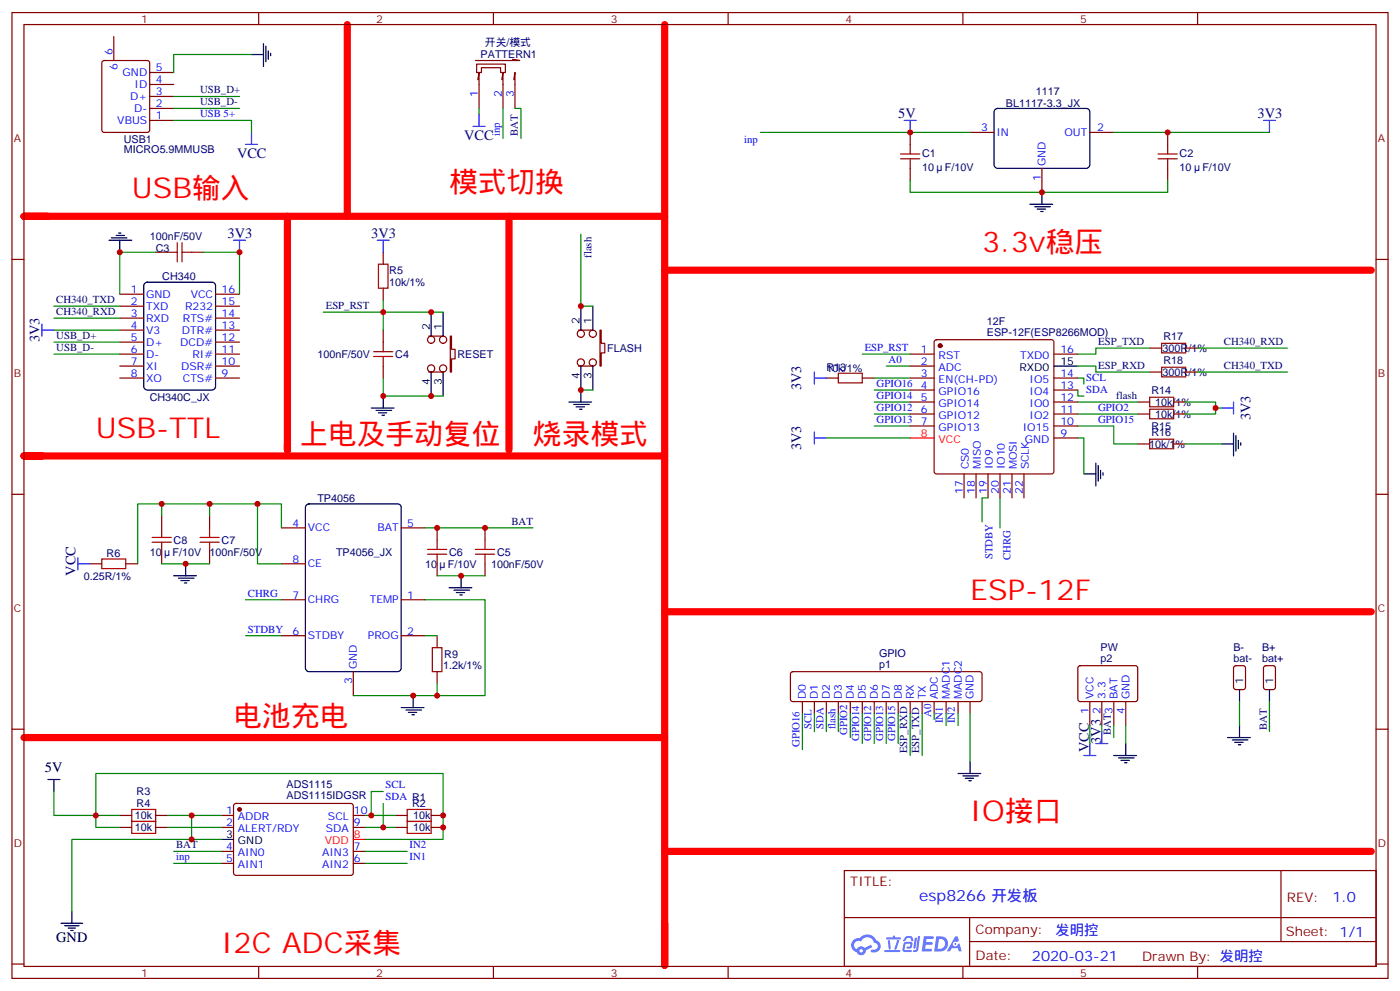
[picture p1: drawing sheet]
<svg xmlns="http://www.w3.org/2000/svg" width="412mm" height="292mm" viewBox="0 0 412 292" stroke-linecap="round" stroke-linejoin="round" font-family="sans-serif">
<path d="M102.3 7.2v56.5M195.8 7.2v277v-12.4M14.1 63.7h-7h188.7M84.7 63.7v68.8v-1.8M149.9 63.7v68.8M195.8 79.6h208.1M12.3 134.2h-5.2h188.7M195.8 180.1h208.1M7.1 217.1h188.7M195.8 250.6h208.1" fill="none" stroke="#f00" stroke-width="2.1"/>
<g fill="none" stroke="#870000" stroke-width=".35">
<path d="M3.5 3.7h405.4v284.3h-405.4zM7.1 7.2h398.2v277.3h-398.2zM76.2 3.7v3.5M145.3 3.7v3.5M214.5 3.7v3.5M283.6 3.7v3.5M352.8 3.7v3.5M3.5 76.4h3.6M405.3 76.4h3.6M3.5 145.5h3.6M405.3 145.5h3.6M3.5 214.7h3.6"/>
<path d="M405.3 214.7h3.6M248.7 256.3h156.6v28.2h-156.6zM377.3 256.3v20.9M248.7 270.1h156.5M285.6 277.2h119.6M285.6 270.1v14.2M3.5 283.8h3.6M76.2 284.5v3.5M145.3 284.5v3.5M214.5 284.5v3.5M283.6 284.5v3.5M352.8 284.5v3.5"/>
<path d="M405.3 283.8h3.6"/>
</g>
<g fill="#5487ff">
<path d="M272.1 275.6h2.6l.3 .2-.1 .6h-2l-.1 1h1.6l.4 .4-.4 .3h-1.7l-.2 1.2 1.8 .1 .3 .3-.2 .4h-2.9z"/>
<path d="M281.4 275.7h.7l.4 1.3-.7 .3a.74 .74 0 0 0-1.1 .3 .74 .74 0 0 0 .5 1.1 .74 .74 0 0 0 .9-.7l.5-.3 .7 2.4h-.9l-.2-1h-1.9l-.5 1h-.9z"/>
<path d="M269.5 276.1h.6l-.4 2.9a.31 .31 0 0 1-.3 .3 .31 .31 0 0 1-.3-.3z"/>
<path d="M270.4 275.6h.6l-.5 4a.89 .89 0 0 1-.7 .7 .89 .89 0 0 1-.9-.3l1-.5z"/>
<path d="M266.8 275.8l.6-.2 1.2 .1 .5 1.3-.6 .1-.4-.9-1 .1a.95 .95 0 0 1-1 .8l-.1-.2z"/>
<path d="M266.4 277.5l1.8-.2a1.04 1.04 0 0 1 .6 1.1 1.04 1.04 0 0 1-.8 .9h-.7a.29 .29 0 0 1-.3-.4 .29 .29 0 0 1 .3-.2h.7l.2-.8h-1.4l-.4 1.7 1.9 .1a.29 .29 0 0 1 .3 .3 .29 .29 0 0 1-.3 .3h-2l-.4-.3 .2-2.1z"/>
<path d="M260.5 279.7h4.4a.3 .3 0 0 1 .3 .3 .3 .3 0 0 1-.3 .3h-4.3z"/>
<path d="M264.3 276.8h.6l-.5 1.6a1.02 1.02 0 0 1-.7 1.2l-.2-.3z"/>
<path d="M261.5 276.8h.6l.3 2.4-.3 .3-.3-.2z"/>
<path d="M261.1 276h1.9l.2-.5h.5l-.1 .5h1.5a.29 .29 0 0 1 .3 .3 .29 .29 0 0 1-.3 .3h-3.9z"/>
<path d="M275.8 275.6l-.6 4.5h1.4a2.27 2.27 0 0 0 2.7-2.3 2.27 2.27 0 0 0-2.7-2.2zM276.6 276.4a1.5 1.5 0 0 1 1.8 1.6 1.5 1.5 0 0 1-1.9 1.3h-.3z"/>
<path d="M251.4 276.8a2.09 2.09 0 0 0 1 3.5 1.37 1.37 0 0 0 1.5 .9 1.37 1.37 0 0 0 1.1-1.4l2-1-.5-.7-1.8 1a1.4 1.4 0 0 0-2.3 .4 1.32 1.32 0 0 1-.6-1.9 1.32 1.32 0 0 1 1.9-.4 2.02 2.02 0 0 1 2-1.3 2.02 2.02 0 0 1 1.8 1.6 1.09 1.09 0 0 1 1.1 1.4 1.09 1.09 0 0 1-1.6 .7 .41 .41 0 0 0-.5 .3 .41 .41 0 0 0 .4 .5 1.89 1.89 0 0 0 2.4-1.2 1.89 1.89 0 0 0-1.2-2.4 2.98 2.98 0 0 0-5-.6l-1 .1zM253.2 279.9a.52 .52 0 0 1 1 0 .52 .52 0 0 1-1 0z"/>
<circle cx="281.4" cy="277.9" r=".28"/>
</g>
<g fill="none" stroke="#870000" stroke-width=".35">
<path d="M268.1 39v3.5M285.8 39h7M321 39h7.1M344 39v3.5M268.1 49.6v3.5M306.9 49.6v7M344 49.6v3.5M45.9 74.3h3.5M56.4 74.3h3.6M35.3 86.6h7M35.3 90.1h7M35.3 93.7h7"/>
<path d="M35.3 97.2h7M63.5 86.6h7.1M63.5 90.1h7.1M63.5 93.7h7.1M63.5 97.2h7.1M126.3 99h4.2M35.3 100.7h7M35.3 104.2h7M35.3 107.8h7M35.3 111.3h7M63.5 100.7h7.1M63.5 104.2h7.1"/>
<path d="M63.5 107.8h7.1M63.5 111.3h7.1M126.3 109.5h4.2M69 236.7l.5-.2 34.1 .1 .5 .6-.1 20.1-.6 .4-34.2-.1-.4-.6v-19.8zM35.3 240.1h3.5M35.3 243.6h3.5M45.9 240.1h3.5M45.9 243.6h3.5M65.3 240.1h3.5M65.3 243.6h3.5M65.3 250.6h3.5M65.3 254.2h3.5"/>
<path d="M104.1 240.1h3.5M104.1 243.6h3.5M104.1 250.6h3.5M104.1 254.2h3.5M116.4 240.1h3.5M116.4 243.6h3.5M127 240.1h3.5M127 243.6h3.5"/>
</g>
<circle cx="70.6" cy="238.3" r=".53" fill="#870000" stroke="#870000" stroke-width=".35"/>
<path d="M293 32.4l.9-.5h26.1l.6 .2 .4 .9v15.5l-.2 .6-.8 .5h-26.1l-.7-.3-.4-.8v-15.5zM42.6 83.5l.8-.4h19l.9 .4 .2 .6v29.7l-.5 .8-.6 .2h-19l-.9-.5-.2-.5v-29.7zM65.3 247.1h3.5" fill="none" stroke="#000" stroke-width=".35"/>
<path d="M104.1 247.1h3.5" fill="none" stroke="#f00" stroke-width=".35"/>
<g fill="none" stroke="#a10000" stroke-width=".35">
<path d="M265.3 46.7h5.6M265.3 45.3h5.6M268.1 42.5v2.8M268.1 46.7v2.9M341.1 46.7h5.7M341.1 45.3h5.7M344 42.5v2.8M344 46.7v2.9M49.4 74.3h2.8M52.2 71.4v5.7M53.6 74.3h2.8M53.6 71.4v5.7"/>
<path d="M38.8 238.3h7.1v3.5h-7.1zM119.9 238.3h7.1v3.5h-7.1zM38.8 241.8h7.1v3.6h-7.1zM119.9 241.8h7.1v3.6h-7.1z"/>
</g>
<path d="M132.6 99h.4v3.8h1.1v2.9h-1.1v3.8h-.4z" fill="#f0f0f0" stroke="#870000" stroke-width=".35"/>
<g fill="none" stroke="#870000" stroke-width=".35">
<path d="M112.9 74.3v3.5M112.9 84.8v3.6M112.9 97.2v3.5M170.4 97.2h4.2M112.9 107.8v3.5M170.4 107.8h4.2"/>
<circle cx="127" cy="100" r="1.06"/>
<circle cx="127" cy="108.5" r="1.06"/>
<circle cx="130.5" cy="100" r="1.06"/>
<circle cx="130.5" cy="108.5" r="1.06"/>
</g>
<path d="M127 91.9v7.1M130.5 91.9v7.1M127 109.5v7.1M130.5 109.5v7.1" fill="none" stroke="#000" stroke-width=".35"/>
<path d="M111.5 77.8h2.8v7h-2.8zM110.1 105h5.6M110.1 103.5h5.6M112.9 100.7v2.8M112.9 105v2.8" fill="none" stroke="#a10000" stroke-width=".35"/>
<path d="M176.7 97.2h.4v3.9h1.1v2.8h-1.1v3.9h-.4z" fill="#f0f0f0" stroke="#870000" stroke-width=".35"/>
<g fill="none" stroke="#870000" stroke-width=".35">
<path d="M30.2 18l.5-.2h12.7l.6 .4 .1 20.1-.5 .6-12.9 .1-.7-.5v-20zM33.5 10.8v7M140.4 18.9h8.5v2.4h-1.4v-1.4h-5.7v1.4h-1.4zM151 17.5l2.1 .3h-13M44.1 35.5h7.1M44.1 31.9h7.1M44.1 28.4h7.1M44.1 24.9h7.1M44.1 21.3h7.1M140.8 23.5l.3-2.2v10.6M147.8 23.5l.4-2.2v10.6M151.3 23.5l.4-2.2v10.6"/>
<path d="M243.4 111.3h3.5M254 111.3h3.5M268.1 104.2h7.1M268.1 107.8h7.1M268.1 111.3h7.1M268.1 114.8h7.1M268.1 118.4h7.1M275.4 100.2l.5-.2h33.8l.5 .2 .2 .5v38.1l-.2 .5-.5 .2h-33.8l-.5-.2-.2-.5v-38.1zM310.4 104.2h7.1M310.4 111.3h7.1M310.4 114.8h7.1M310.4 118.4h7.1"/>
<path d="M335.1 118.4h3.6M338.7 102.5h3.5M338.7 109.5h3.5M345.7 118.4h3.5M349.2 102.5h3.6M349.2 109.5h3.6M268.1 121.9h7.1M268.1 125.4h7.1M284 139.5v7.1M287.5 139.5v7.1M291 139.5v7.1M294.6 139.5v7.1"/>
<path d="M298.1 139.5v7.1M301.6 139.5v7.1M310.4 121.9h7.1M310.4 125.4h7.1M310.4 128.9h7.1M335.1 121.9h3.6M335.1 130.7h3.6M345.7 121.9h3.5M345.7 130.7h3.5M47.6 151.9v3.5M61.7 151.9v3.5M82.9 155.4h7.1"/>
<path d="M118.2 155.4h7M128.8 155.4v3.5M142.9 155.4v3.5M26.5 166h3.5M37 166h3.6M47.6 162.5v3.5M61.7 162.5v3.5M82.9 166h7.1M82.9 176.6h7.1M118.2 176.6h7M128.8 166v3.5M142.9 166v3.5"/>
<path d="M82.9 187.1h7.1M104.1 197.7v7.1M118.2 187.1h7M128.8 187.1v3.6M128.8 197.7v3.6M233.1 197.9l.4-.2h55.1l.5 .2 .2 .5v7.4l-.3 .5-.4 .3h-55.1l-.5-.3-.2-.5v-7.4zM317.7 196.2l.5-.2h16.5l.4 .7v9.4l-.7 .5-16.5-.1-.4-.7v-9.1zM363.6 196.2l.5-.2h2.1l.6 .4 .1 5.9-.5 .7h-2.3l-.7-.4v-5.9zM372.4 196.2l.5-.2h2.1l.7 .4v5.9l-.5 .7h-2.3l-.7-.4v-5.9zM236.4 206.6v3.5M239.9 206.6v3.5M243.4 206.6v3.5"/>
<path d="M246.9 206.6v3.5M250.5 206.6v3.5M254 206.6v3.5M257.5 206.6v3.5M261.1 206.6v3.5M264.6 206.6v3.5M268.1 206.6v3.5M271.6 206.6v3.5M275.2 206.6v3.5M278.7 206.6v3.5M282.2 206.6v3.5M285.8 206.6v3.5"/>
<path d="M321 206.6v7M324.6 206.6v7M328.1 206.6v7M331.6 206.6v7"/>
<circle cx="171.1" cy="98.2" r="1.06"/>
<circle cx="174.6" cy="98.2" r="1.06"/>
<circle cx="171.1" cy="106.7" r="1.06"/>
<circle cx="174.6" cy="106.7" r="1.06"/>
</g>
<g fill="none" stroke="#000" stroke-width=".35">
<path d="M74.1 16.1h3.5M77.6 12.9v6.7M78.3 13.6v4.6M79 15v2.5M79.7 15.7v.7M306.9 56.6v3.5M32.1 70.7h6.7M32.8 70h4.6M34.2 69.3h2.5M34.9 68.6h.7M35.3 70.7v3.6M303.4 60.1h6.7"/>
<path d="M304.8 60.9h4.6M305.5 61.6h2.5M306.6 62.3h.7M171.1 90.1v7.1M174.6 90.1v7.1M112.9 116.6v3.5M167.6 118.4h6.7M169 119.1h4.6M169.7 119.8h2.5M171.1 107.8v10.6M174.6 107.8v7M310.4 107.8h7.1"/>
<path d="M109.4 120.1h6.7M110.8 120.8h4.6M111.5 121.5h2.4M112.5 122.2h.7M170.7 120.5h.7M319.3 139.5h3.5M322.8 136.3v6.8M323.5 137.1v4.5M324.2 138.5v2.4M324.9 139.2v.7M359.8 130.7h3.6M363.4 127.5v6.7"/>
<path d="M364.1 128.2v4.6M364.8 129.6v2.5M365.5 130.4v.7M90.2 148.8l.8-.5h26.1l.9 .5 .2 .6v47.3l-.5 .8-.6 .2h-26.1l-.8-.4-.2-.6v-47.3zM51.2 169.5h6.7M52.6 170.2h4.5M53.3 170.9h2.4M54.3 171.6h.7M54.7 166v3.5M132.3 173h6.7M133.7 173.7h4.6M134.4 174.4h2.5"/>
<path d="M135.5 175.2h.7M135.8 169.5v3.5M118.2 208.3h6.7M119.6 209h4.6M120.3 209.7h2.5M121.4 210.4h.7M121.7 204.8v3.5M331.6 218.9v3.5M361.6 217.1h6.7M363 217.8h4.6M363.7 218.5h2.5M364.8 219.3h.7"/>
<path d="M365.1 203v3.6M365.1 213.6v3.5M373.9 203v3.6M14.1 229.5h3.5M15.9 229.5v3.5M282.2 227.7h6.7M283.6 228.4h4.6M284.3 229.1h2.5M285.4 229.8h.7M285.8 224.2v3.5M328.1 222.4h6.7M329.5 223.1h4.6"/>
<path d="M330.2 223.8h2.5M331.3 224.5h.7M18 271.8h6.3M19 272.5h4.3M20.1 273.2h2.1M20.8 273.9h.7M21.2 268.3v3.5"/>
</g>
<circle cx="276.9" cy="101.8" r=".53" fill="#870000" stroke="#870000" stroke-width=".35"/>
<path d="M268.1 128.9h7.1" fill="none" stroke="#f00" stroke-width=".35"/>
<g fill="none" stroke="#a10000" stroke-width=".35">
<path d="M246.9 109.9h7.1v2.8h-7.1zM338.7 116.9h7v2.9h-7zM342.2 101.1h7v2.8h-7zM342.2 108.1h7v2.8h-7zM338.7 120.5h7v2.8h-7zM338.7 129.3h7v2.8h-7zM44.8 159.6h5.6M44.8 158.2h5.6M47.6 155.4v2.8M47.6 159.6v2.9M58.9 159.6h5.7M58.9 158.2h5.7"/>
<path d="M61.7 155.4v2.8M61.7 159.6v2.9M128.8 158.9v2.8M142.9 158.9v2.8M30 164.6h7v2.8h-7zM125.9 163.2h5.7M125.9 161.7h5.7M128.8 163.2v2.8M140.1 163.2h5.6M140.1 161.7h5.6M142.9 163.2v2.8M127.4 190.7h2.8v7h-2.8z"/>
</g>
<g fill="none" stroke="#00f" stroke-width=".35">
<path d="M74.1 39v3.5M139.3 37.2h3.6M141.1 33.7v3.5M266.3 35.5h3.6M268.1 35.5v3.5M372.2 35.5h3.5M373.9 35.5v3.5M72.3 42.5h3.5M68.8 70.7h3.5M70.6 70.7v3.6M111.1 70.7h3.6M112.9 70.7v3.6"/>
<path d="M12.3 97.2h3.6M12.3 95.4v3.6M239.9 111.3h3.5M239.9 109.5v3.6M363.4 118.4v3.5M239.9 127.2v3.5M239.9 128.9h3.5M359.8 120.1h3.6M22.9 166h3.6M22.9 164.2v3.5M321 218.9v3.5M322.8 218.9h3.5"/>
<path d="M324.6 215.4v3.5M319.3 222.4h3.5"/>
</g>
<g fill="none" stroke="#008700" stroke-width=".35">
<path d="M74.1 16.1h-22.9v5.2M51.2 28.4h19.4M51.2 31.9h19.4M51.2 35.5h22.9v3.5M141.1 31.9v1.8M148.2 31.9v8.8M151.7 31.9h1.8v8.8M224 39h61.8M328.1 39h45.8M268.1 53.1v3.5h75.9v-3.5M45.9 74.3h-10.6v12.3M60 74.3h10.6v12.3"/>
<path d="M171.1 69v21.1h3.5M15.9 93.7h19.4M15.9 90.1h19.4M15.9 97.2h19.4M95.2 91.9h35.3M112.9 88.4v8.8M15.9 104.2h19.4M15.9 100.7h19.4M112.9 111.3v5.3h17.6M171.1 114.8h3.5M254 104.2h14.1M257.5 111.3h10.6"/>
<path d="M257.5 118.4h10.6M257.5 114.8h10.6M261.1 107.8h7M317.5 107.8h5.3v1.7h15.9M317.5 111.3h1.8v1.8M317.5 114.8v1.8h1.8M317.5 118.4h17.6M338.7 102.5h-15.9v1.7h-5.3M349.2 118.4h8.9v3.5h-8.9M352.8 102.5h26.4M352.8 109.5h26.4M243.4 128.9h24.7"/>
<path d="M257.5 121.9h10.6M257.5 125.4h10.6M317.5 128.9h1.8v10.6M317.5 125.4h10.6v5.3h7M317.5 121.9h17.6M349.2 130.7h10.6M358.1 120.1h1.7M47.6 151.9v-3.6h-7v17.7M47.6 148.3h14.1v3.6M61.7 148.3h14.1v17.7h7.1M75.8 148.3h7.1v7.1M125.2 155.4h31.8"/>
<path d="M291 146.6h-1.7v7M294.6 146.6v8.8M47.6 166h14.1M72.3 176.6h10.6M125.2 176.6h17.7v28.2h-38.8M128.8 169.5h14.1M72.3 187.1h10.6M125.2 187.1h3.6M128.8 201.3v3.5M236.4 210.1v10.6M239.9 210.1v5.3M243.4 210.1v5.3"/>
<path d="M246.9 210.1v5.3M250.5 210.1v7M254 210.1v8.8M257.5 210.1v8.8M261.1 210.1v8.8M264.6 210.1v8.8M268.1 210.1v12.3M271.6 210.1v12.3M275.2 210.1v1.7M278.7 210.1v3.5M282.2 210.1v3.5M285.8 210.1v14.1"/>
<path d="M321 213.6v5.3M324.6 213.6v1.8M328.1 213.6v3.5M331.6 213.6v5.3M365.1 206.6v7M373.9 206.6v8.8M15.9 233v7.1h19.4M112.9 233h-3.5v7.1M112.9 236.5v7.1M35.3 243.6h-7.1v-15.9h102.3v19.4h-22.9M49.4 240.1h15.9M49.4 243.6h15.9"/>
<path d="M51.2 250.6h14.1M51.2 254.2h14.1M56.4 240.1v7M65.3 247.1h-44.1v21.2M107.6 240.1h8.8M107.6 243.6h8.8M107.6 250.6h12.3M107.6 254.2h12.3"/>
</g>
<g fill="#c00">
<circle cx="171.1" cy="114.8" r=".88"/>
<circle cx="171.1" cy="90.1" r=".88"/>
<circle cx="127" cy="91.9" r=".88"/>
<circle cx="127" cy="116.6" r=".88"/>
<circle cx="112.9" cy="243.6" r=".88"/>
<circle cx="112.9" cy="91.9" r=".88"/>
<circle cx="112.9" cy="116.6" r=".88"/>
<circle cx="268.1" cy="39" r=".88"/>
<circle cx="344" cy="39" r=".88"/>
<circle cx="306.9" cy="56.6" r=".88"/>
<circle cx="28.2" cy="240.1" r=".88"/>
<circle cx="130.5" cy="240.1" r=".88"/>
<circle cx="130.5" cy="243.6" r=".88"/>
<circle cx="56.4" cy="247.1" r=".88"/>
<circle cx="56.4" cy="240.1" r=".88"/>
<circle cx="70.6" cy="74.3" r=".88"/>
<circle cx="35.3" cy="74.3" r=".88"/>
<circle cx="128.8" cy="204.8" r=".88"/>
<circle cx="121.7" cy="204.8" r=".88"/>
<circle cx="135.8" cy="169.5" r=".88"/>
<circle cx="142.9" cy="155.4" r=".88"/>
<circle cx="54.7" cy="166" r=".88"/>
<circle cx="128.8" cy="155.4" r=".88"/>
<circle cx="47.6" cy="148.3" r=".88"/>
<circle cx="61.7" cy="148.3" r=".88"/>
<circle cx="75.8" cy="148.3" r=".88"/>
<circle cx="358.1" cy="120.1" r=".88"/>
<circle cx="109.4" cy="240.1" r=".88"/>
</g>
<g font-size="8.5" fill="#f00">
<text x="38.8" y="58.4">USB输入</text>
<text x="132.3" y="56.6">模式切换</text>
<text x="289.3" y="74.3">3.3v稳压</text>
<text x="28.2" y="128.9">USB-TTL</text>
<text x="88.2" y="130.7">上电及手动复位</text>
<text x="157" y="130.7">烧录模式</text>
<text x="285.8" y="176.6">ESP-12F</text>
<text x="68.8" y="213.6">电池充电</text>
<text x="285.8" y="241.8">IO接口</text>
<text x="65.3" y="280.6">I2C ADC采集</text>
</g>
<text font-size="4.6" fill="#00f" x="270.8" y="265.3">esp8266 开发板</text>
<g font-size="4.2" fill="#000080">
<text x="264.6" y="34.7">5V</text>
<text x="370.4" y="34.7">3V3</text>
<text x="136.8" y="41.2">VCC</text>
<text x="69.8" y="46.4">VCC</text>
<text x="67" y="70">3V3</text>
<text x="109.4" y="70">3V3</text>
<text x="11.6" y="100.7" transform="rotate(-90 11.6 100.7)">3V3</text>
<text x="236" y="114.9" transform="rotate(-90 236 114.9)">3V3</text>
<text x="368.3" y="123.8" transform="rotate(-90 368.3 123.8)">3V3</text>
<text x="236" y="132.6" transform="rotate(-90 236 132.6)">3V3</text>
<text x="22.2" y="169.5" transform="rotate(-90 22.2 169.5)">VCC</text>
<text x="320.7" y="221.5" transform="rotate(-90 320.7 221.5)">VCC</text>
<text x="324.2" y="219" transform="rotate(-90 324.2 219)">3V3</text>
</g>
<g font-size="4.2">
<text x="13.2" y="227.4">5V</text>
<text x="16.6" y="277.5">GND</text>
</g>
<g font-size="4.2" fill="#00f">
<text x="392.5" y="265.6">1.0</text>
<text x="310.9" y="275.1">发明控</text>
<text x="304" y="282.9">2020-03-21</text>
</g>
<g font-size="3.9" fill="#800">
<text x="250.5" y="260.9">TITLE:</text>
<text x="379.1" y="265.6">REV:</text>
<text x="287.4" y="275.1">Company:</text>
<text x="378.7" y="275.7">Sheet: 1/1</text>
<text x="287.4" y="282.8">Date:</text>
<text x="336.4" y="282.8">Drawn By: 发明控</text>
</g>
<g font-size="3.2" fill="#800">
<text x="41.6" y="6.7">1</text>
<text x="110.8" y="6.7">2</text>
<text x="179.9" y="6.7">3</text>
<text x="249.1" y="6.7">4</text>
<text x="318.2" y="6.7">5</text>
<text x="4.1" y="41.8">A</text>
<text x="405.9" y="41.8">A</text>
<text x="4.1" y="110.9">B</text>
<text x="405.9" y="110.9">B</text>
<text x="4.1" y="180.1">C</text>
<text x="405.9" y="180.1">C</text>
<text x="4.1" y="249.2">D</text>
<text x="405.9" y="249.2">D</text>
<text x="41.6" y="287.5">1</text>
<text x="110.8" y="287.5">2</text>
<text x="179.9" y="287.5">3</text>
<text x="249.1" y="287.5">4</text>
<text x="318.2" y="287.5">5</text>
</g>
<g font-size="3.2" fill="#00f">
<text x="33.2" y="16.1" transform="rotate(-90 33.2 16.1)">6</text>
<text x="34.6" y="20.5" transform="rotate(-90 34.6 20.5)">6</text>
<text x="36.1" y="22.4">GND</text>
<text x="45.9" y="21">5</text>
<text x="38.4" y="29.5">D+</text>
<text x="39.6" y="25.9">ID</text>
<text x="45.9" y="28">3</text>
<text x="45.9" y="24.5">4</text>
<text x="140.8" y="28.7" transform="rotate(-90 140.8 28.7)">1</text>
<text x="147.8" y="28.7" transform="rotate(-90 147.8 28.7)">2</text>
<text x="151.3" y="28.7" transform="rotate(-90 151.3 28.7)">3</text>
<text x="39.5" y="33">D-</text>
<text x="45.9" y="35.1">1</text>
<text x="45.9" y="31.6">2</text>
<text x="58.9" y="34.6">USB 5+</text>
<text x="34.6" y="36.5">VBUS</text>
<text x="147.3" y="40" transform="rotate(-90 147.3 40)">inp</text>
<text x="289" y="38.6">3</text>
<text x="293.5" y="40">IN</text>
<text x="313.5" y="40">OUT</text>
<text x="323.1" y="38.6">2</text>
<text x="219.2" y="42.1">inp</text>
<text x="306.6" y="53.3" transform="rotate(-90 306.6 53.3)">1</text>
<text x="308" y="48.9" transform="rotate(-90 308 48.9)">GND</text>
<text x="38.6" y="86.3">1</text>
<text x="38.6" y="89.8">2</text>
<text x="43" y="87.7">GND</text>
<text x="56.2" y="87.7">VCC</text>
<text x="65.3" y="89.8">15</text>
<text x="65.3" y="86.3">16</text>
<text x="38.6" y="93.3">3</text>
<text x="43" y="91.2">TXD</text>
<text x="43" y="94.7">RXD</text>
<text x="53.9" y="94.7">RTS#</text>
<text x="54.5" y="91.2">R232</text>
<text x="65.3" y="93.3">14</text>
<text x="38.6" y="96.8">4</text>
<text x="38.6" y="100.4">5</text>
<text x="43" y="98.2">V3</text>
<text x="43" y="101.8">D+</text>
<text x="53.1" y="101.8">DCD#</text>
<text x="53.6" y="98.2">DTR#</text>
<text x="65.3" y="100.4">12</text>
<text x="65.3" y="96.8">13</text>
<text x="38.6" y="103.9">6</text>
<text x="38.6" y="107.4">7</text>
<text x="43" y="105.3">D-</text>
<text x="56.7" y="105.3">RI#</text>
<text x="65.3" y="107.4">10</text>
<text x="65.3" y="103.9">11</text>
<text x="254.7" y="103.4">ESP_RST</text>
<text x="261.8" y="106.9">A0</text>
<text x="271.2" y="103.9">1</text>
<text x="271.2" y="107.4">2</text>
<text x="276.5" y="105.7">RST</text>
<text x="300.5" y="105.7">TXD0</text>
<text x="312.4" y="103.9">16</text>
<text x="38.6" y="110.9">8</text>
<text x="43" y="108.8">XI</text>
<text x="43" y="112.4">XO</text>
<text x="53.4" y="108.8">DSR#</text>
<text x="53.9" y="112.4">CTS#</text>
<text x="65.3" y="110.9">9</text>
<text x="258.2" y="113.9">GPIO16</text>
<text x="271.2" y="110.9">3</text>
<text x="276.5" y="109.2">ADC</text>
<text x="276.5" y="112.7">EN(CH-PD)</text>
<text x="303.3" y="112.7">IO5</text>
<text x="312.4" y="110.9">14</text>
<text x="320" y="112.2">SCL</text>
<text x="258.2" y="117.5">GPIO14</text>
<text x="271.2" y="114.5">4</text>
<text x="271.2" y="118">5</text>
<text x="276.5" y="116.2">GPIO16</text>
<text x="276.5" y="119.8">GPIO14</text>
<text x="303.3" y="119.8">IO0</text>
<text x="303.3" y="116.2">IO4</text>
<text x="312.4" y="118">12</text>
<text x="312.4" y="114.5">13</text>
<text x="320" y="115.7">SDA</text>
<text x="258.2" y="121">GPIO12</text>
<text x="258.2" y="124.5">GPIO13</text>
<text x="271.2" y="121.5">6</text>
<text x="271.2" y="125.1">7</text>
<text x="276.5" y="123.3">GPIO12</text>
<text x="303.3" y="123.3">IO2</text>
<text x="312.4" y="125.1">10</text>
<text x="312.4" y="121.5">11</text>
<text x="323.5" y="121">GPIO2</text>
<text x="323.5" y="124.5">GPIO15</text>
<text x="276.5" y="126.8">GPIO13</text>
<text x="301.3" y="126.8">IO15</text>
<text x="301.9" y="130.4">GND</text>
<text x="312.4" y="128.6">9</text>
<text x="285.4" y="138.2" transform="rotate(-90 285.4 138.2)">CS0</text>
<text x="288.9" y="138.2" transform="rotate(-90 288.9 138.2)">MISO</text>
<text x="292.5" y="138.2" transform="rotate(-90 292.5 138.2)">IO9</text>
<text x="296" y="138.2" transform="rotate(-90 296 138.2)">IO10</text>
<text x="299.5" y="138.2" transform="rotate(-90 299.5 138.2)">MOSI</text>
<text x="303" y="138.2" transform="rotate(-90 303 138.2)">SCLK</text>
<text x="283.6" y="145.5" transform="rotate(-90 283.6 145.5)">17</text>
<text x="287.2" y="145.5" transform="rotate(-90 287.2 145.5)">18</text>
<text x="290.7" y="145.5" transform="rotate(-90 290.7 145.5)">19</text>
<text x="294.2" y="145.5" transform="rotate(-90 294.2 145.5)">20</text>
<text x="297.7" y="145.5" transform="rotate(-90 297.7 145.5)">21</text>
<text x="301.3" y="145.5" transform="rotate(-90 301.3 145.5)">22</text>
<text x="86.2" y="155">4</text>
<text x="119.9" y="155">5</text>
<text x="90.7" y="156.5">VCC</text>
<text x="111.2" y="156.5">BAT</text>
<text x="86.2" y="165.6">8</text>
<text x="90.7" y="167">CE</text>
<text x="292.4" y="164.7" transform="rotate(-90 292.4 164.7)">STDBY</text>
<text x="297.7" y="164.9" transform="rotate(-90 297.7 164.9)">CHRG</text>
<text x="73" y="175.7">CHRG</text>
<text x="86.2" y="176.2">7</text>
<text x="90.7" y="177.6">CHRG</text>
<text x="108.9" y="177.6">TEMP</text>
<text x="119.9" y="176.2">1</text>
<text x="73" y="186.3">STDBY</text>
<text x="86.2" y="186.8">6</text>
<text x="90.7" y="188.2">STDBY</text>
<text x="108.4" y="188.2">PROG</text>
<text x="119.9" y="186.8">2</text>
<text x="105.1" y="197" transform="rotate(-90 105.1 197)">GND</text>
<text x="103.7" y="201.5" transform="rotate(-90 103.7 201.5)">3</text>
<text x="237.4" y="205.8" transform="rotate(-90 237.4 205.8)">D0</text>
<text x="240.9" y="205.8" transform="rotate(-90 240.9 205.8)">D1</text>
<text x="244.5" y="205.8" transform="rotate(-90 244.5 205.8)">D2</text>
<text x="248" y="205.8" transform="rotate(-90 248 205.8)">D3</text>
<text x="251.5" y="205.8" transform="rotate(-90 251.5 205.8)">D4</text>
<text x="255.1" y="205.8" transform="rotate(-90 255.1 205.8)">D5</text>
<text x="258.6" y="205.8" transform="rotate(-90 258.6 205.8)">D6</text>
<text x="262.1" y="205.8" transform="rotate(-90 262.1 205.8)">D7</text>
<text x="265.6" y="205.8" transform="rotate(-90 265.6 205.8)">D8</text>
<text x="269.2" y="205.8" transform="rotate(-90 269.2 205.8)">RX</text>
<text x="272.7" y="205.8" transform="rotate(-90 272.7 205.8)">TX</text>
<text x="276.2" y="205.8" transform="rotate(-90 276.2 205.8)">ADC</text>
<text x="279.8" y="205.8" transform="rotate(-90 279.8 205.8)">MADC1</text>
<text x="283.3" y="205.8" transform="rotate(-90 283.3 205.8)">MADC2</text>
<text x="286.8" y="205.8" transform="rotate(-90 286.8 205.8)">GND</text>
<text x="322.1" y="205.8" transform="rotate(-90 322.1 205.8)">VCC</text>
<text x="325.6" y="205.8" transform="rotate(-90 325.6 205.8)">3.3</text>
<text x="329.1" y="205.8" transform="rotate(-90 329.1 205.8)">BAT</text>
<text x="332.7" y="205.8" transform="rotate(-90 332.7 205.8)">GND</text>
<text x="239" y="214.7" transform="rotate(-90 239 214.7)">SCL</text>
<text x="242.5" y="214.6" transform="rotate(-90 242.5 214.6)">SDA</text>
<text x="246.1" y="214.7" transform="rotate(-90 246.1 214.7)">flash</text>
<text x="274.3" y="211.1" transform="rotate(-90 274.3 211.1)">A0</text>
<text x="277.7" y="212.9" transform="rotate(-90 277.7 212.9)">IN1</text>
<text x="281.3" y="212.9" transform="rotate(-90 281.3 212.9)">IN2</text>
<text x="320.7" y="210.3" transform="rotate(-90 320.7 210.3)">1</text>
<text x="324.2" y="210.3" transform="rotate(-90 324.2 210.3)">2</text>
<text x="331.3" y="210.3" transform="rotate(-90 331.3 210.3)">4</text>
<text x="235.5" y="219.9" transform="rotate(-90 235.5 219.9)">GPIO16</text>
<text x="249.6" y="216.4" transform="rotate(-90 249.6 216.4)">GPIO2</text>
<text x="253.1" y="218.2" transform="rotate(-90 253.1 218.2)">GPIO14</text>
<text x="256.6" y="218.2" transform="rotate(-90 256.6 218.2)">GPIO12</text>
<text x="260.2" y="218.2" transform="rotate(-90 260.2 218.2)">GPIO13</text>
<text x="263.7" y="218.2" transform="rotate(-90 263.7 218.2)">GPIO15</text>
<text x="113.6" y="232.1">SCL</text>
<text x="66.6" y="239.7">1</text>
<text x="104.2" y="239.7">10</text>
<text x="113.6" y="235.7">SDA R1</text>
<text x="66.6" y="243.2">2</text>
<text x="70.1" y="241.5">ADDR</text>
<text x="70.1" y="245">ALERT/RDY</text>
<text x="96" y="245">SDA</text>
<text x="96.6" y="241.5">SCL</text>
<text x="104.2" y="243.2">9</text>
<text x="66.6" y="250.3">4</text>
<text x="104.2" y="250.3">7</text>
<text x="120.6" y="249.8">IN2</text>
<text x="51.9" y="253.3">inp</text>
<text x="66.6" y="253.8">5</text>
<text x="70.1" y="252.1">AIN0</text>
<text x="70.1" y="255.6">AIN1</text>
<text x="94.9" y="255.6">AIN2</text>
<text x="94.9" y="252.1">AIN3</text>
<text x="104.2" y="253.8">6</text>
<text x="120.6" y="253.3">IN1</text>
</g>
<g font-size="3.2" fill="#000080">
<text x="141.6" y="17.2">PATTERN1</text>
<text x="142.9" y="13.7">开关/模式</text>
<text x="58.9" y="27.5">USB_D+</text>
<text x="305.2" y="27.9">1117</text>
<text x="58.9" y="31">USB_D-</text>
<text x="296.3" y="31.4">BL1117-3.3_JX</text>
<text x="36.5" y="42">USB1</text>
<text x="152.6" y="40" transform="rotate(-90 152.6 40)">BAT</text>
<text x="36.5" y="45.2">MICRO5.9MMUSB</text>
<text x="271.6" y="46.2">C1</text>
<text x="347.5" y="46.2">C2</text>
<text x="271.6" y="50.4">10</text>
<text x="278.3" y="50.4">F/10V</text>
<text x="347.5" y="50.4">10</text>
<text x="354.2" y="50.4">F/10V</text>
<text x="44.1" y="70.6">100nF/50V</text>
<text x="45.9" y="74.1">C3</text>
<text x="174.2" y="76" transform="rotate(-90 174.2 76)">flash</text>
<text x="47.8" y="82.5">CH340</text>
<text x="114.7" y="80.8">R5</text>
<text x="16.6" y="89.3">CH340_TXD</text>
<text x="114.7" y="84.3">10k/1%</text>
<text x="16.6" y="92.8">CH340_RXD</text>
<text x="96" y="91">ESP_RST</text>
<text x="290.7" y="95.8">12F</text>
<text x="16.6" y="99.8">USB_D+</text>
<text x="290.7" y="99">ESP-12F(ESP8266MOD)</text>
<text x="323.5" y="101.6">ESP_TXD</text>
<text x="342.7" y="100.1">R17</text>
<text x="360.5" y="101.6">CH340_RXD</text>
<text x="16.6" y="103.4">USB_D-</text>
<text x="93.5" y="105.5">100nF/50V</text>
<text x="116.4" y="105.5">C4</text>
<text x="134.8" y="105.4">RESET</text>
<text x="178.9" y="103.6">FLASH</text>
<text x="342.5" y="103.6">300R/1%</text>
<text x="342.7" y="107.2">R18</text>
<text x="243.4" y="109.5">10k/1%</text>
<text x="243.4" y="109.3">R13</text>
<text x="323.5" y="108.7">ESP_RXD</text>
<text x="342.5" y="110.7">300R/1%</text>
<text x="360.5" y="108.7">CH340_TXD</text>
<text x="44.1" y="118.1">CH340C_JX</text>
<text x="328.8" y="117.5">flash</text>
<text x="339.2" y="116">R14</text>
<text x="340.2" y="119.5">10k/1%</text>
<text x="340.2" y="123">10k/1%</text>
<text x="338.5" y="131.8">10k/1%</text>
<text x="339.2" y="126.6">R15</text>
<text x="339.2" y="128.3">R16</text>
<text x="93.5" y="147.8">TP4056</text>
<text x="150.6" y="154.5">BAT</text>
<text x="51.2" y="160.1">C8</text>
<text x="65.3" y="160.1">C7</text>
<text x="31.4" y="163.9">R6</text>
<text x="44.1" y="163.7">10</text>
<text x="50.8" y="163.7">F/10V</text>
<text x="61.7" y="163.7">100nF/50V</text>
<text x="99" y="163.6">TP4056_JX</text>
<text x="125.2" y="167.2">10</text>
<text x="131.9" y="167.2">F/10V</text>
<text x="132.3" y="163.6">C6</text>
<text x="144.6" y="167.2">100nF/50V</text>
<text x="146.4" y="163.6">C5</text>
<text x="24.7" y="170.8">0.25R/1%</text>
<text x="324.2" y="191.7">PW</text>
<text x="363.3" y="191.7">B-</text>
<text x="371.8" y="191.7">B+</text>
<text x="130.5" y="197.1">1.2k/1%</text>
<text x="130.9" y="193.6">R9</text>
<text x="258.9" y="196.7">p1</text>
<text x="258.9" y="193.5">GPIO</text>
<text x="324.2" y="194.9">p2</text>
<text x="363.3" y="194.9">bat-</text>
<text x="371.8" y="194.9">bat+</text>
<text x="373.2" y="214.9" transform="rotate(-90 373.2 214.9)">BAT</text>
<text x="267.2" y="221.7" transform="rotate(-90 267.2 221.7)">ESP_RXD</text>
<text x="270.8" y="221.7" transform="rotate(-90 270.8 221.7)">ESP_TXD</text>
<text x="327.2" y="216.4" transform="rotate(-90 327.2 216.4)">BAT3</text>
<text x="84.4" y="232.1">ADS1115</text>
<text x="40.2" y="234.1">R3</text>
<text x="40.2" y="237.7">R4</text>
<text x="84.4" y="235.3">ADS1115IDGSR</text>
<text x="121.4" y="237.7">R2</text>
<text x="39.7" y="241.2">10k</text>
<text x="39.7" y="244.7">10k</text>
<text x="121.7" y="241.2">10k</text>
<text x="121.7" y="244.7">10k</text>
<text x="51.9" y="249.8">BAT</text>
</g>
<g font-size="3.2">
<text x="170.7" y="95.4" transform="rotate(-90 170.7 95.4)">2</text>
<text x="174.3" y="95.4" transform="rotate(-90 174.3 95.4)">1</text>
<text x="126.6" y="97.2" transform="rotate(-90 126.6 97.2)">2</text>
<text x="130.2" y="97.2" transform="rotate(-90 130.2 97.2)">1</text>
<text x="312.4" y="107.4">15</text>
<text x="126.6" y="113.3" transform="rotate(-90 126.6 113.3)">4</text>
<text x="130.2" y="113.3" transform="rotate(-90 130.2 113.3)">3</text>
<text x="170.7" y="111.6" transform="rotate(-90 170.7 111.6)">4</text>
<text x="174.3" y="111.6" transform="rotate(-90 174.3 111.6)">3</text>
<text x="300.3" y="109.2">RXD0</text>
<text x="366.2" y="201.3" transform="rotate(-90 366.2 201.3)">1</text>
<text x="375" y="201.3" transform="rotate(-90 375 201.3)">1</text>
<text x="66.6" y="246.8">3</text>
<text x="70.1" y="248.5">GND</text>
</g>
<g font-size="3.2" fill="#f00">
<text x="271.2" y="128.6">8</text>
<text x="276.5" y="130.4">VCC</text>
<text x="95.7" y="248.5">VDD</text>
<text x="104.2" y="246.8">8</text>
</g>
</svg>
